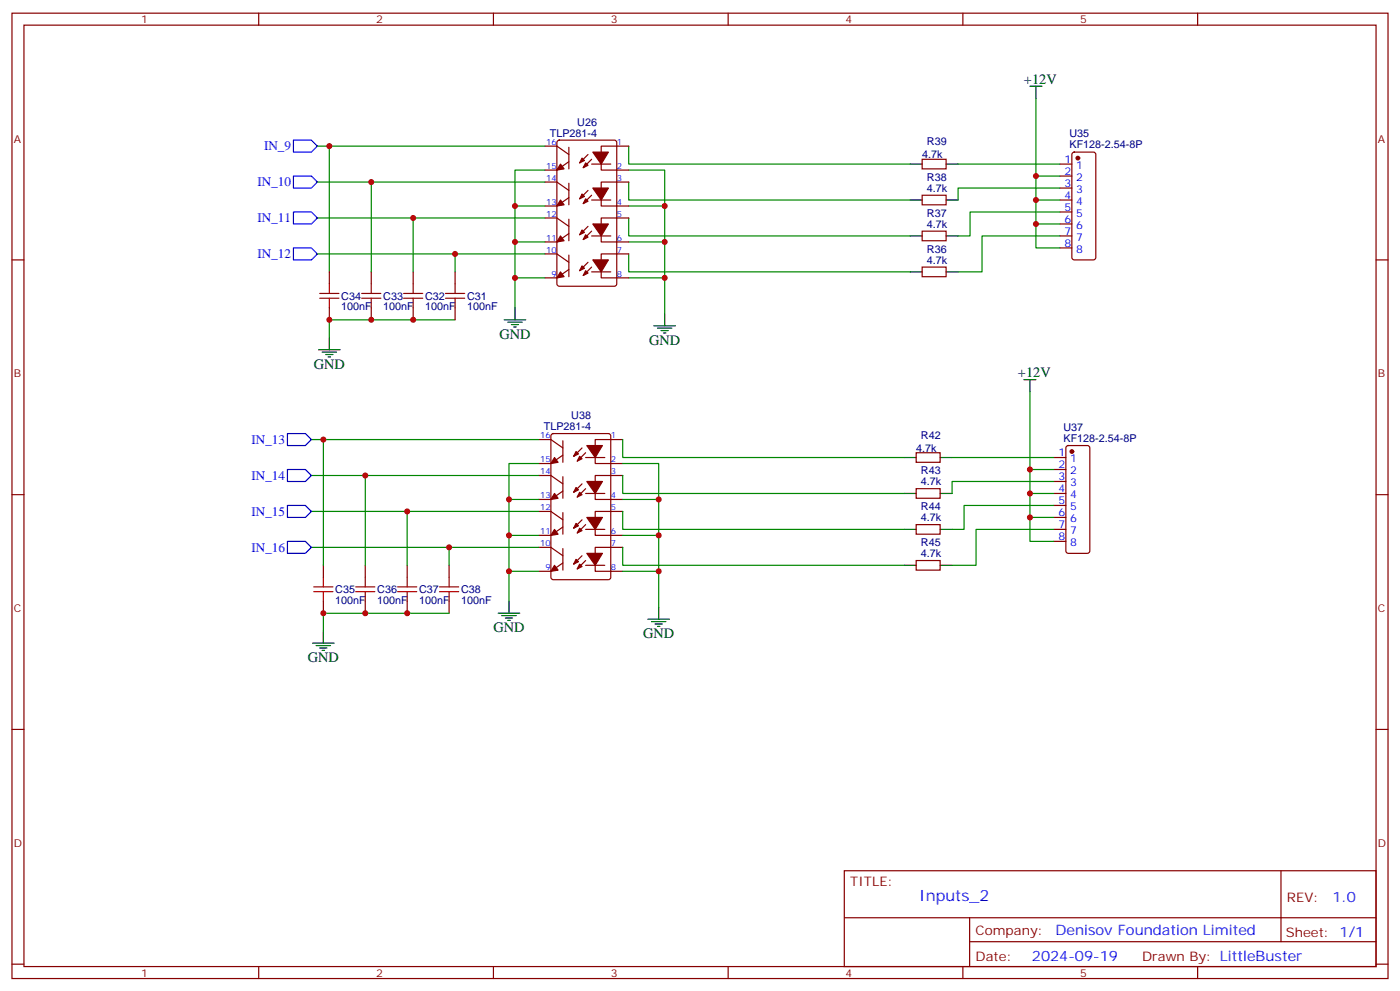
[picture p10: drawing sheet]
<svg xmlns="http://www.w3.org/2000/svg" width="412mm" height="292mm" viewBox="0 0 412 292" stroke-linecap="round" stroke-linejoin="round" font-family="sans-serif">
<g fill="none" stroke="#870000" stroke-width=".35">
<path d="M3.5 3.9h405.4v284.3h-405.4zM7.1 7.4h398.2v277.3h-398.2zM76.2 3.9v3.5M145.3 3.9v3.5M214.5 3.9v3.5M283.6 3.9v3.5M352.8 3.9v3.5M160.5 53.6h3.5l3.6 2.5M160.5 43h3.5l3.6 2.5M164.3 41.5l.4-.2h16.3l.6 .4 .1 41.9-.5 .7h-16.5l-.6-.4-.1-41.9zM167.6 43.4v6.3M167.6 54v6.3"/>
<path d="M167.6 58.2l-3.6 2.5h-3.5M167.6 47.6l-3.6 2.5h-3.5M173.2 56.1l-2.5 2.5M173.2 45.5l-2.5 2.5M174.3 58.9h5.6M174.3 57.5l-2.5 2.5M174.3 48.3h5.6M174.3 46.9l-2.5 2.5M185.2 53.6h-8.1v7.1h8.1M185.2 43h-8.1v7.1h8.1M271.6 57.5h7.1v2.8h-7.1zM271.6 46.9h7.1v2.8h-7.1z"/>
<path d="M312.2 58.9h3.5M312.2 48.3h3.5M312.2 51.9h3.5M312.2 55.4h3.5M316 45l.4-.2h5.7l.5 .2 .2 .5v30.3l-.2 .5-.5 .3h-5.7l-.5-.3-.2-.5v-30.3zM3.5 76.6h3.6M160.5 74.8h3.5l3.6 2.5M160.5 64.2h3.5l3.6 2.5M167.6 64.6v6.3M167.6 75.1v6.4M167.6 79.4l-3.6 2.4h-3.5M167.6 68.8l-3.6 2.5h-3.5"/>
<path d="M173.2 77.3l-2.5 2.4M173.2 66.7l-2.5 2.4M174.3 78.7l-2.5 2.4M174.3 69.5h5.6M174.3 68.1l-2.5 2.5M185.2 74.8h-8.1v7h8.1M185.2 64.2h-8.1v7.1h8.1M271.6 78.7h7.1v2.8h-7.1zM271.6 68.1h7.1v2.8h-7.1zM312.2 69.5h3.5M312.2 62.4h3.5M312.2 66h3.5"/>
<path d="M312.2 73h3.5M405.3 76.6h3.6M97 80.1v3.5M97 90.7v3.5M109.4 80.1v3.5M109.4 90.7v3.5M121.7 80.1v3.5M121.7 90.7v3.5M134.1 80.1v3.5M134.1 90.7v3.5M174.3 80.1h5.6M158.7 129.5h3.6l3.5 2.4"/>
<path d="M162.5 127.9l.5-.2h16.2l.7 .4v41.9l-.4 .7h-16.5l-.7-.4v-41.9zM165.8 129.8v6.4M165.8 134.1l-3.5 2.4h-3.6M171.4 131.9l-2.4 2.5M172.5 134.8h5.7M172.5 133.4l-2.5 2.4M183.4 129.5h-8.1v7h8.1M269.9 133.4h7v2.8h-7zM310.4 134.8h3.6M310.4 138.3h3.6M314.2 131.4l.5-.2h5.6l.5 .2 .2 .5v30.4l-.2 .5-.5 .2h-5.6l-.5-.3-.2-.4v-30.4zM3.5 145.7h3.6"/>
<path d="M158.7 150.6h3.6l3.5 2.5M158.7 140.1h3.6l3.5 2.4M165.8 140.4v6.4M165.8 151v6.3M165.8 155.2l-3.5 2.5h-3.6M165.8 144.6l-3.5 2.5h-3.6M171.4 153.1l-2.4 2.5M171.4 142.5l-2.4 2.5M172.5 145.3h5.7M172.5 155.9h5.7M172.5 154.5l-2.5 2.5M172.5 143.9l-2.5 2.5"/>
<path d="M183.4 150.6h-8.1v7.1h8.1M183.4 140.1h-8.1v7h8.1M269.9 143.9h7v2.9h-7zM269.9 154.5h7v2.8h-7zM310.4 141.8h3.6M310.4 145.3h3.6M310.4 148.9h3.6M310.4 152.4h3.6M310.4 155.9h3.6M310.4 159.5h3.6M405.3 145.7h3.6M95.2 166.5v3.5"/>
<path d="M95.2 177.1v3.5M107.6 166.5v3.5M107.6 177.1v3.5M119.9 166.5v3.5M119.9 177.1v3.5M132.3 166.5v3.5M132.3 177.1v3.5M158.7 161.2h3.6l3.5 2.5M165.8 161.6v6.3M165.8 165.8l-3.5 2.5h-3.6M171.4 163.7l-2.4 2.5M172.5 166.5h5.7"/>
<path d="M172.5 165.1l-2.5 2.5M183.4 161.2h-8.1v7.1h8.1M269.9 165.1h7v2.8h-7zM3.5 214.8h3.6M405.3 214.8h3.6M248.7 256.5h156.6v28.2h-156.6zM377.3 256.5v20.9M248.7 270.3h156.5M285.6 277.4h119.6M285.6 270.3v14.1M3.5 284h3.6M76.2 284.7v3.5"/>
<path d="M145.3 284.7v3.5M214.5 284.7v3.5M283.6 284.7v3.5M352.8 284.7v3.5M405.3 284h3.6"/>
</g>
<g fill="none" stroke="#008700" stroke-width=".35">
<path d="M305.2 28.9v23h7M93.5 43h67M93.5 53.6h67M97 43v37.1M109.4 53.6v26.5M160.5 50.1h-8.8v10.6M185.2 53.6v5.3h82.9M185.2 43v5.3h82.9M185.2 50.1h10.6v10.6M282.2 48.3h30M305.2 58.9v7.1h7M305.2 51.9v7h7"/>
<path d="M312.2 55.4h-30v3.5M93.5 74.8h67M93.5 64.2h67M121.7 64.2v15.9M134.1 74.8v5.3M160.5 60.7h-8.8v10.6M160.5 71.3h-8.8v10.5M185.2 74.8v5.3h82.9M185.2 64.2v5.3h82.9M185.2 60.7h10.6v10.6M185.2 71.3h10.6v10.5M305.2 66v7h7"/>
<path d="M312.2 69.5h-22.9v10.6h-7.1M312.2 62.4h-26.4v7.1h-3.6M134.1 94.2h-37.1v5.3M160.5 81.8h-8.8v8.9M185.2 81.8h10.6v10.6M303.4 115.4v22.9h7M91.7 129.5h67M95.2 129.5v37M158.7 136.5h-8.8v10.6M183.4 136.5h10.6v10.6M183.4 129.5v5.3h82.9M280.5 134.8h29.9"/>
<path d="M303.4 138.3v7h7M91.7 140.1h67M91.7 150.6h67M107.6 140.1v26.4M119.9 150.6v15.9M158.7 157.7h-8.8v10.6M158.7 147.1h-8.8v10.6M183.4 157.7h10.6v10.6M183.4 147.1h10.6v10.6M183.4 140.1v5.2h82.9M183.4 150.6v5.3h82.9M303.4 145.3v7.1h7"/>
<path d="M303.4 152.4v7.1h7M310.4 141.8h-29.9v3.5M310.4 148.9h-26.4v7h-3.5M310.4 155.9h-22.9v10.6h-7M91.7 161.2h67M132.3 161.2v5.3M158.7 168.3h-8.8v8.8M183.4 168.3h10.6v10.6M183.4 161.2v5.3h82.9M132.3 180.6h-37.1v5.3"/>
</g>
<g fill="none" stroke="#000" stroke-width=".35">
<path d="M303.4 25.4h3.5M305.2 25.4v3.5M268.1 58.9h3.5M268.1 48.3h3.5M278.7 58.9h3.5M278.7 48.3h3.5M268.1 69.5h3.5M278.7 69.5h3.5M97 99.5v3.5M148.5 94.2h6.4M149.6 94.9h4.2M150.6 95.6h2.2"/>
<path d="M151.3 96.3h.7M151.7 90.7v3.5M192.6 96h6.4M193.7 96.7h4.2M194.7 97.4h2.1M195.4 98.1h.7M195.8 92.4v3.6M268.1 80.1h3.5M278.7 80.1h3.5M93.8 103h6.4M94.9 103.7h4.2M96 104.4h2.1"/>
<path d="M96.7 105.1h.7M301.6 111.8h3.6M303.4 111.8v3.6M266.3 134.8h3.6M276.9 134.8h3.6M266.3 145.3h3.6M266.3 155.9h3.6M276.9 145.3h3.6M276.9 155.9h3.6M149.9 177.1v3.5M194 178.9v3.5M266.3 166.5h3.6"/>
<path d="M276.9 166.5h3.6M92.1 189.4h6.3M93.1 190.1h4.3M94.2 190.9h2.1M94.9 191.6h.7M95.2 185.9v3.5M146.8 180.6h6.3M147.8 181.3h4.2M148.9 182h2.1M149.6 182.7h.7M190.9 182.4h6.3M191.9 183.1h4.2"/>
<path d="M193 183.8h2.1M193.7 184.5h.7"/>
</g>
<path d="M86.4 41.3h5.3l1.8 1.7-1.8 1.8h-5.3zM86.4 51.9h5.3l1.8 1.7-1.8 1.8h-5.3zM86.4 62.4h5.3l1.8 1.8-1.8 1.8h-5.3zM86.4 73h5.3l1.8 1.8-1.8 1.8h-5.3zM84.7 138.3h5.3l1.7 1.8-1.7 1.7h-5.3zM84.7 127.7h5.3l1.7 1.8-1.7 1.7h-5.3zM84.7 159.5h5.3l1.7 1.7-1.7 1.8h-5.3zM84.7 148.9h5.3l1.7 1.7-1.7 1.8h-5.3z" fill="none" stroke="#00f" stroke-width=".35"/>
<g fill="none" stroke="#a10000" stroke-width=".35">
<path d="M94.2 86.4h5.6M94.2 87.8h5.6M97 83.6v2.8M97 87.8v2.9M106.5 86.4h5.7M106.5 87.8h5.7M109.4 83.6v2.8M109.4 87.8v2.9M118.9 86.4h5.6M118.9 87.8h5.6M121.7 83.6v2.8M121.7 87.8v2.9"/>
<path d="M131.2 86.4h5.7M131.2 87.8h5.7M134.1 83.6v2.8M134.1 87.8v2.9M92.4 172.9h5.7M92.4 174.3h5.7M95.2 170v2.9M95.2 174.3v2.8M104.8 172.9h5.6M104.8 174.3h5.6M107.6 170v2.9M107.6 174.3v2.8"/>
<path d="M117.1 172.9h5.7M117.1 174.3h5.7M119.9 170v2.9M119.9 174.3v2.8M129.5 172.9h5.6M129.5 174.3h5.6M132.3 170v2.9M132.3 174.3v2.8"/>
</g>
<g fill="#870000" stroke="#870000" stroke-width=".35">
<path d="M174.6 76.6h4.6l-2.1 3.5z"/>
<path d="M171.4 78.3l.8 .7-1.5 .7z"/>
<path d="M172.5 79.7l.7 .7-1.4 .7z"/>
<path d="M165.1 80.1l1.1 1.4-2.2 .3z"/>
<path d="M174.6 66h4.6l-2.1 3.5z"/>
<path d="M171.4 67.7l.8 .7-1.5 .7z"/>
<path d="M172.5 69.1l.7 .8-1.4 .7z"/>
<path d="M165.1 69.5l1.1 1.4-2.2 .4z"/>
<path d="M174.6 55.4h4.6l-2.1 3.5z"/>
<path d="M171.4 57.2l.8 .7-1.5 .7z"/>
<path d="M172.5 58.6l.7 .7-1.4 .7z"/>
<path d="M165.1 58.9l1.1 1.4-2.2 .4z"/>
<path d="M174.6 44.8h4.6l-2.1 3.5z"/>
<path d="M171.4 46.6l.8 .7-1.5 .7z"/>
<path d="M172.5 48l.7 .7-1.4 .7z"/>
<path d="M165.1 48.3l1.1 1.4-2.2 .4z"/>
<path d="M172.9 163h4.5l-2.1 3.5z"/>
<path d="M169.7 164.7l.7 .8-1.4 .7z"/>
<path d="M170.7 166.2l.7 .7-1.4 .7z"/>
<path d="M163.3 166.5l1.1 1.4-2.1 .4z"/>
<path d="M172.9 152.4h4.5l-2.1 3.5z"/>
<path d="M169.7 154.2l.7 .7-1.4 .7z"/>
<path d="M170.7 155.6l.7 .7-1.4 .7z"/>
<path d="M163.3 155.9l1.1 1.4-2.1 .4z"/>
<path d="M172.9 141.8h4.5l-2.1 3.5z"/>
<path d="M169.7 143.6l.7 .7-1.4 .7z"/>
<path d="M170.7 145l.7 .7-1.4 .7z"/>
<path d="M163.3 145.3l1.1 1.5-2.1 .3z"/>
<path d="M172.9 131.2h4.5l-2.1 3.6z"/>
<path d="M169.7 133l.7 .7-1.4 .7z"/>
<path d="M170.7 134.4l.7 .7-1.4 .7z"/>
<path d="M163.3 134.8l1.1 1.4-2.1 .3z"/>
<circle cx="317.5" cy="46.6" r=".53"/>
<circle cx="315.7" cy="133" r=".53"/>
</g>
<g fill="#c00">
<circle cx="134.1" cy="74.8" r=".88"/>
<circle cx="121.7" cy="64.2" r=".88"/>
<circle cx="109.4" cy="53.6" r=".88"/>
<circle cx="97" cy="43" r=".88"/>
<circle cx="151.7" cy="60.7" r=".88"/>
<circle cx="151.7" cy="71.3" r=".88"/>
<circle cx="151.7" cy="81.8" r=".88"/>
<circle cx="121.7" cy="94.2" r=".88"/>
<circle cx="109.4" cy="94.2" r=".88"/>
<circle cx="97" cy="94.2" r=".88"/>
<circle cx="195.8" cy="60.7" r=".88"/>
<circle cx="195.8" cy="71.3" r=".88"/>
<circle cx="195.8" cy="81.8" r=".88"/>
<circle cx="305.2" cy="66" r=".88"/>
<circle cx="305.2" cy="58.9" r=".88"/>
<circle cx="305.2" cy="51.9" r=".88"/>
<circle cx="303.4" cy="138.3" r=".88"/>
<circle cx="303.4" cy="145.3" r=".88"/>
<circle cx="303.4" cy="152.4" r=".88"/>
<circle cx="194" cy="168.3" r=".88"/>
<circle cx="194" cy="157.7" r=".88"/>
<circle cx="194" cy="147.1" r=".88"/>
<circle cx="95.3" cy="180.6" r=".88"/>
<circle cx="107.6" cy="180.6" r=".88"/>
<circle cx="119.9" cy="180.6" r=".88"/>
<circle cx="149.9" cy="168.3" r=".88"/>
<circle cx="149.9" cy="157.7" r=".88"/>
<circle cx="149.9" cy="147.1" r=".88"/>
<circle cx="95.3" cy="129.5" r=".88"/>
<circle cx="107.6" cy="140.1" r=".88"/>
<circle cx="119.9" cy="150.6" r=".88"/>
<circle cx="132.3" cy="161.2" r=".88"/>
</g>
<text font-size="4.6" fill="#00f" x="270.8" y="265.5">Inputs_2</text>
<g font-size="4.2">
<text x="301.6" y="24.7">+12V</text>
<text x="147.1" y="99.8">GND</text>
<text x="191.2" y="101.6">GND</text>
<text x="92.4" y="108.7">GND</text>
<text x="299.9" y="111.1">+12V</text>
<text x="145.3" y="186.3">GND</text>
<text x="189.4" y="188">GND</text>
<text x="90.7" y="195.1">GND</text>
</g>
<g font-size="4.2" fill="#00f">
<text x="392.5" y="265.7">1.0</text>
<text x="310.9" y="275.3">Denisov Foundation Limited</text>
<text x="304" y="283.1">2024-09-19</text>
</g>
<g font-size="3.9" fill="#00f">
<text x="77.8" y="44.3">IN_9</text>
<text x="75.8" y="54.9">IN_10</text>
<text x="75.8" y="65.4">IN_11</text>
<text x="75.8" y="76">IN_12</text>
<text x="74.1" y="130.7">IN_13</text>
<text x="74.1" y="141.3">IN_14</text>
<text x="74.1" y="151.9">IN_15</text>
<text x="74.1" y="162.5">IN_16</text>
</g>
<g font-size="3.9" fill="#800">
<text x="250.5" y="261.1">TITLE:</text>
<text x="379.1" y="265.7">REV:</text>
<text x="287.4" y="275.3">Company:</text>
<text x="378.7" y="275.9">Sheet: 1/1</text>
<text x="287.4" y="282.9">Date:</text>
<text x="336.4" y="283">Drawn By: LittleBuster</text>
</g>
<g font-size="3.2" fill="#800">
<text x="41.6" y="6.9">1</text>
<text x="110.8" y="6.9">2</text>
<text x="179.9" y="6.9">3</text>
<text x="249.1" y="6.9">4</text>
<text x="318.2" y="6.9">5</text>
<text x="4.1" y="42">A</text>
<text x="405.9" y="42">A</text>
<text x="4.1" y="111.1">B</text>
<text x="405.9" y="111.1">B</text>
<text x="4.1" y="180.3">C</text>
<text x="405.9" y="180.3">C</text>
<text x="4.1" y="249.4">D</text>
<text x="405.9" y="249.4">D</text>
<text x="41.6" y="287.7">1</text>
<text x="110.8" y="287.7">2</text>
<text x="179.9" y="287.7">3</text>
<text x="249.1" y="287.7">4</text>
<text x="318.2" y="287.7">5</text>
</g>
<g font-size="3.2" fill="#000080">
<text x="161.9" y="40.2">TLP281-4</text>
<text x="170.1" y="37">U26</text>
<text x="315" y="40.4">U35</text>
<text x="271.6" y="46.6">4.7k</text>
<text x="273.1" y="42.7">R39</text>
<text x="315" y="43.6">KF128-2.54-8P</text>
<text x="273.1" y="53.3">R38</text>
<text x="273.1" y="56.4">4.7k</text>
<text x="273.1" y="63.9">R37</text>
<text x="273.1" y="67">4.7k</text>
<text x="273.1" y="77.6">4.7k</text>
<text x="273.1" y="74.5">R36</text>
<text x="100.5" y="88.3">C34</text>
<text x="112.9" y="88.3">C33</text>
<text x="125.2" y="88.3">C32</text>
<text x="137.6" y="88.3">C31</text>
<text x="100.5" y="91.4">100nF</text>
<text x="112.9" y="91.4">100nF</text>
<text x="125.2" y="91.4">100nF</text>
<text x="137.6" y="91.4">100nF</text>
<text x="168.3" y="123.5">U38</text>
<text x="160.2" y="126.6">TLP281-4</text>
<text x="271.3" y="129.2">R42</text>
<text x="313.3" y="130">KF128-2.54-8P</text>
<text x="313.3" y="126.9">U37</text>
<text x="269.9" y="133">4.7k</text>
<text x="271.3" y="142.9">4.7k</text>
<text x="271.3" y="139.7">R43</text>
<text x="271.3" y="153.5">4.7k</text>
<text x="271.3" y="150.3">R44</text>
<text x="271.3" y="160.9">R45</text>
<text x="271.3" y="164">4.7k</text>
<text x="98.8" y="177.9">100nF</text>
<text x="98.8" y="174.7">C35</text>
<text x="111.1" y="177.9">100nF</text>
<text x="111.1" y="174.7">C36</text>
<text x="123.5" y="177.9">100nF</text>
<text x="123.5" y="174.7">C37</text>
<text x="135.8" y="177.9">100nF</text>
<text x="135.8" y="174.7">C38</text>
</g>
<g font-size="3.2" fill="#00f">
<text x="313.5" y="48">1</text>
<text x="313.5" y="51.5">2</text>
<text x="317" y="49.7">1</text>
<text x="317" y="53.3">2</text>
<text x="313.5" y="55">3</text>
<text x="313.5" y="58.6">4</text>
<text x="317" y="56.8">3</text>
<text x="313.5" y="62.1">5</text>
<text x="313.5" y="65.6">6</text>
<text x="317" y="60.3">4</text>
<text x="317" y="63.9">5</text>
<text x="313.5" y="69.1">7</text>
<text x="317" y="67.4">6</text>
<text x="317" y="70.9">7</text>
<text x="313.5" y="72.7">8</text>
<text x="317" y="74.4">8</text>
<text x="311.8" y="134.4">1</text>
<text x="311.8" y="137.9">2</text>
<text x="315.3" y="136.2">1</text>
<text x="311.8" y="141.5">3</text>
<text x="315.3" y="139.7">2</text>
<text x="315.3" y="143.2">3</text>
<text x="311.8" y="145">4</text>
<text x="311.8" y="148.5">5</text>
<text x="315.3" y="146.8">4</text>
<text x="311.8" y="152">6</text>
<text x="311.8" y="155.6">7</text>
<text x="315.3" y="150.3">5</text>
<text x="315.3" y="153.8">6</text>
<text x="311.8" y="159.1">8</text>
<text x="315.3" y="157.3">7</text>
<text x="315.3" y="160.9">8</text>
</g>
<g font-size="2.5" fill="#00f">
<text x="160.9" y="42.7">16</text>
<text x="181.7" y="42.7">1</text>
<text x="160.9" y="53.3">14</text>
<text x="160.9" y="49.7">15</text>
<text x="181.7" y="53.3">3</text>
<text x="181.7" y="49.7">2</text>
<text x="160.9" y="63.9">12</text>
<text x="160.9" y="60.3">13</text>
<text x="181.7" y="63.9">5</text>
<text x="181.7" y="60.3">4</text>
<text x="160.9" y="70.9">11</text>
<text x="181.7" y="70.9">6</text>
<text x="160.9" y="74.4">10</text>
<text x="181.7" y="74.4">7</text>
<text x="162.5" y="81.5">9</text>
<text x="181.7" y="81.5">8</text>
<text x="159.1" y="129.1">16</text>
<text x="179.9" y="129.1">1</text>
<text x="159.1" y="136.2">15</text>
<text x="179.9" y="136.2">2</text>
<text x="159.1" y="139.7">14</text>
<text x="179.9" y="139.7">3</text>
<text x="159.1" y="146.8">13</text>
<text x="179.9" y="146.8">4</text>
<text x="159.1" y="150.3">12</text>
<text x="179.9" y="150.3">5</text>
<text x="159.1" y="160.9">10</text>
<text x="159.1" y="157.3">11</text>
<text x="179.9" y="160.9">7</text>
<text x="179.9" y="157.3">6</text>
<text x="160.7" y="167.9">9</text>
<text x="179.9" y="167.9">8</text>
</g>
</svg>
